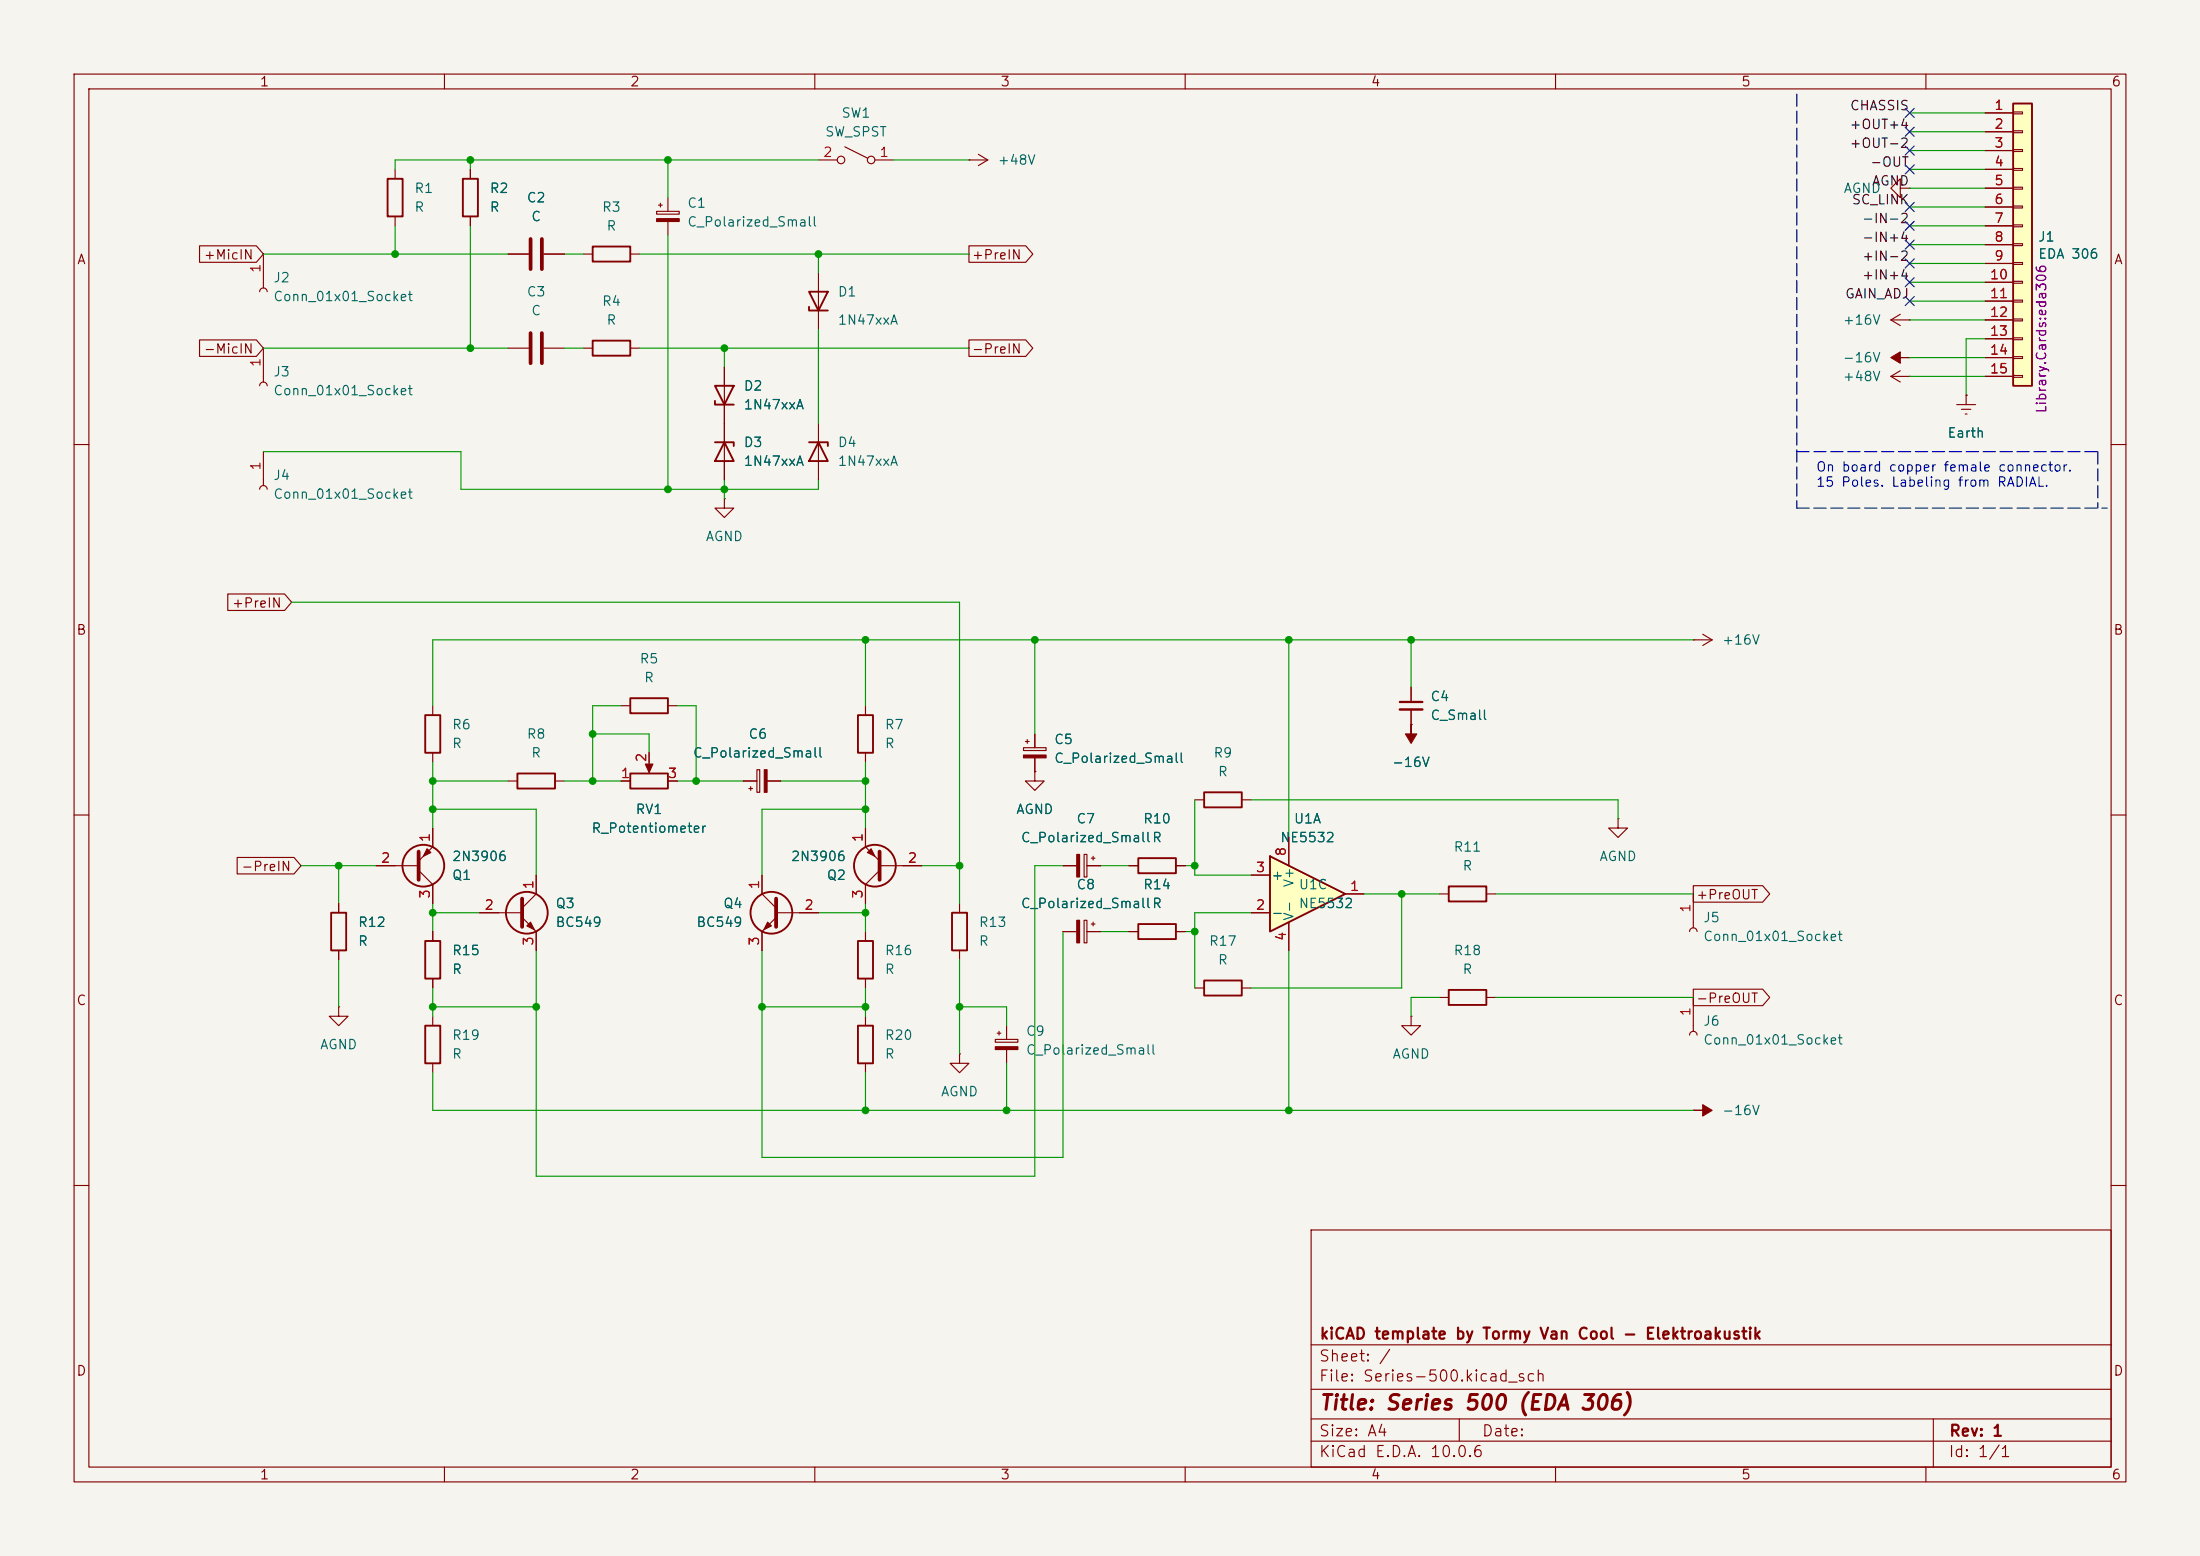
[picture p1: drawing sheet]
<svg xmlns="http://www.w3.org/2000/svg" width="297mm" height="210mm" viewBox="0 0 297 210" stroke-linecap="round" stroke-linejoin="round" font-family="sans-serif">
<path d="M0 0h297v210h-297z" fill="#f5f4ef" stroke="#f5f4ef" stroke-width=".14"/>
<g fill="none" stroke="#840000" stroke-width=".15">
<path d="M10 10h277v190h-277zM12 12h273v186h-273zM60 10v2M110 10v2M160 10v2M210 10v2M260 10v2M256.5 25.4v-1.3l-1.2 1.3 1.2 1.3v-1.3h1.3M257.8 25.4h.1M255.3 43.2l1.2 .7M255.3 43.2h2.5M256.5 42.4l-1.2 .8"/>
<path d="M257.8 43.2h.1M10 60h2M285 60h2M83.8 95.3h1.3M90.2 95.3h1.2M10 110h2M143.5 116.8h1.9M146.4 115.3h.3v3.1h-.3zM146.7 116.8h1.9M147.3 115.8h.5M147.6 115.6v.5M174 113v3.8"/>
<path d="M218.4 110.5v1.3h1.3l-1.3 1.2-1.2-1.2h1.2M218.4 110.5h.1M285 110h2M45.7 121.9v1.3M45.7 128.3v1.2M143.5 125.7h1.9M146.4 124.2h.3v3.1h-.3zM146.7 125.7h1.9M147.3 124.7h.5M147.6 124.5v.5M152.4 125.7h1.3M158.7 125.7h1.3"/>
<path d="M174 124.5v3.8M194.3 134.6h1.3M200.7 134.6h1.2M228.1 139.7a.51 .51 0 0 1 .5-.5 .51 .51 0 0 1 .5 .5M228.6 134.6v4.6M228.6 149.9h.1M10 160h2M177 166h108v32h-108zM285 160h2M60 198v2M110 198v2M160 198v2"/>
<path d="M177 194.5h108M177 191.5h108M177 187.5h108M177 181.5h108M197 191.5v3M210 198v2M260 198v2M261 191.5v6.5"/>
</g>
<g fill="#840000" stroke="#840000" stroke-width=".15">
<path d="M228.6 149.9h1.3v-.8l1.2 .8-1.2 .7v-.7z"/>
<path d="M145.4 124.2h.3v3.1h-.3z"/>
<path d="M145.4 115.3h.3v3.1h-.3z"/>
</g>
<path d="M85.1 94.2h5.1v2.1h-5.1zM44.7 123.2h2v5.1h-2zM153.7 124.7h5v2h-5zM195.6 133.6h5.1v2h-5.1z" fill="none" stroke="#840000" stroke-width=".25"/>
<path d="M171.4 115.6l10.2 5.1-10.2 5z" fill="#ffffc2"/>
<g fill="none" stroke="#840000" stroke-width=".25">
<path d="M52.3 24.1h2.1v5.1h-2.1zM62.5 24.1h2v5.1h-2zM109.2 39.4h2.6l-1.3 2.5zM96.5 59.7h2.6v.5M96.5 54.1v.5h2.6M96.5 52.1h2.6l-1.3 2.5zM97.8 59.7l1.3 2.5h-2.6zM109.2 41.4v.5h2.6M109.2 59.7h2.6v.5M110.5 59.7l1.3 2.5h-2.6zM115.8 96.5h2.1v5.1h-2.1zM162.6 106.9h5v2.1h-5z"/>
<path d="M171.4 115.6l10.2 5.1-10.2 5zM195.6 119.6h5.1v2.1h-5.1zM57.4 138.4h2v5.1h-2zM115.8 138.4h2.1v5.1h-2.1zM115.8 127h2.1v5.1h-2.1zM128.5 123.2h2.1v5.1h-2.1z"/>
<circle cx="118.1" cy="116.8" r="2.82"/>
<circle cx="104.1" cy="123.2" r="2.82"/>
</g>
<g fill="none" stroke="#840000" stroke-width=".15">
<path d="M114 19.8l3.1 1.5M53.3 22.9v1.2M53.3 29.2v1.3M63.5 22.9v1.2M63.5 29.2v1.3M88.6 28.5h3.1v.4h-3.1zM88.9 27.7h.5M89.2 27.4v.5M90.2 26.7v1.8M90.2 29.9v1.9M110.5 21.6h2.5M110.5 36.8v7.7"/>
<path d="M118.1 21.6h2.5M130.8 21.6h.1M130.8 21.6h2.5M132.1 20.8l1.2 .8M133.3 21.6l-1.2 .8M97.8 49.5v15.3M110.5 57.2v7.6M255.3 50.8l1.2 .8M255.3 50.8h2.5M256.5 50l-1.2 .8M257.8 50.8h.1M257.8 48.3h.1"/>
<path d="M264.2 54.6h2.5M264.8 55.2h1.3M265.3 55.9h.3M265.4 53.3h.1M265.4 53.3v1.3M97.8 67.3v1.3h1.3l-1.3 1.3-1.3-1.3h1.3M97.8 67.3h.1M116.8 95.3v1.2M138.7 99.8v.5M139.7 99.1v1.8M190.5 97.8h.1M190.5 92.7v2"/>
<path d="M190.5 95.8v2M100.3 105.4h1.9M101.1 106.4h.5M101.3 106.2v.5M102.2 103.9h.4v3h-.4zM102.9 118.1v2.6l1.9 1.9M103.6 105.4h1.8M116.8 101.6v1.3M116.8 111.8v2.5l1.9 1.9M118.7 117.5l-1.9 1.9v2.5M118.7 116.8h5.8M138.2 100.9h3v.4h-3z"/>
<path d="M138.4 100.1h.5M139.7 104.1v1.3h1.3l-1.3 1.3-1.3-1.3h1.3M139.7 104.1h.1M139.7 102.3v1.8M161.3 108h1.3M167.6 108h1.3M168.9 118.1h2.5M58.4 137.2v1.2M104.8 123.2h5.7M104.8 123.8l-1.9 1.9v2.6M116.8 125.7v1.3M116.8 132.1v1.3"/>
<path d="M116.8 137.2v1.2M129.5 121.9v1.3M129.5 128.3v1.2M168.9 123.2h2.5M181.6 120.7h2.5M194.3 120.7h1.3M200.7 120.7h1.2M228.1 125.7a.51 .51 0 0 1 .5-.5 .51 .51 0 0 1 .5 .5M228.6 120.7v4.5M58.4 143.5v1.3M116.8 143.5v1.3M129.5 142.2v1.3h1.3l-1.3 1.3-1.2-1.3h1.2"/>
<path d="M129.5 142.2h.1"/>
<circle cx="113.5" cy="21.6" r=".51"/>
<circle cx="117.6" cy="21.6" r=".51"/>
</g>
<g fill="#840000" stroke="#840000" stroke-width=".15">
<path d="M190.5 97.8v1.3h.8l-.8 1.2-.8-1.2h.8z"/>
<path d="M103.2 103.9h.4v3h-.4z"/>
<path d="M88.6 29.5h3.1v.4h-3.1z"/>
<path d="M117.1 115.1l.5-.5 .5 1z"/>
<path d="M103.6 124.5l.5 .5-1 .5z"/>
<path d="M255.3 48.3l1.2-.8v.8h1.3h-1.3v.7z"/>
<path d="M138.2 101.9h3v.4h-3z"/>
</g>
<path d="M189 94.7h3" fill="none" stroke="#840000" stroke-width=".3"/>
<path d="M189 95.8h3" fill="none" stroke="#840000" stroke-width=".33"/>
<path d="M118.7 114.9v3.8M104.8 121.3v3.8" fill="none" stroke="#840000" stroke-width=".51"/>
<path d="M271.8 14h2.5v38.1h-2.5z" fill="#ffffc2"/>
<g fill="none" stroke="#840000" stroke-width=".25">
<path d="M271.8 14h2.5v38.1h-2.5zM80 33.3h5.1v2h-5.1zM80 46h5.1v2h-5.1zM57.4 96.5h2v5.1h-2zM69.8 104.4h5.1v2h-5.1zM85.1 104.4h5.1v2h-5.1zM153.7 115.8h5v2.1h-5zM57.4 127h2v5.1h-2zM162.6 132.3h5v2.1h-5z"/>
<circle cx="57.1" cy="116.8" r="2.82"/>
<circle cx="71.1" cy="123.2" r="2.82"/>
</g>
<g fill="none" stroke="#840000" stroke-width=".15">
<path d="M268 15.2h3.8M268 17.8h3.8M271.8 15.1h1.2v.3h-1.2zM271.8 17.7h1.2v.2h-1.2zM26.9 33.2h7.7l1 1.1-1 1.1h-7.7zM35.1 39.4a.51 .51 0 0 1 .5-.5 .51 .51 0 0 1 .5 .5M35.6 34.3v4.6M63.5 22.9v1.2M63.5 29.2v1.3M68.6 34.3h2.8M73.4 34.3h2.8M78.7 34.3h1.3"/>
<path d="M85.1 34.3h1.3M130.8 33.2h7.7l.9 1.1-.9 1.1h-7.7zM268 20.3h3.8M268 22.9h3.8M268 25.4h3.8M268 27.9h3.8M268 30.5h3.8M268 33h3.8M268 35.6h3.8M268 38.1h3.8M271.8 20.2h1.2v.2h-1.2zM271.8 22.7h1.2v.3h-1.2z"/>
<path d="M271.8 25.3h1.2v.2h-1.2zM271.8 27.8h1.2v.3h-1.2zM271.8 30.4h1.2v.2h-1.2zM271.8 32.9h1.2v.2h-1.2zM271.8 35.4h1.2v.3h-1.2zM271.8 38h1.2v.2h-1.2zM26.9 45.9h7.7l1 1.1-1 1.1h-7.7zM35.1 52.1a.51 .51 0 0 1 .5-.5 .51 .51 0 0 1 .5 .5M35.6 47v4.6M68.6 47h2.8M73.4 47h2.8M78.7 47h1.3"/>
<path d="M85.1 47h1.3M97.8 49.5v2.6M97.8 54.6v5.1M130.8 45.9h7.7l.9 1.1-.9 1.1h-7.7zM265.4 53.3h.1M268 40.6h3.8M268 43.2h3.8M268 45.7h3.8M268 48.3h3.8M268 50.8h3.8M271.8 40.5h1.2v.3h-1.2zM271.8 43.1h1.2v.2h-1.2z"/>
<path d="M271.8 45.6h1.2v.2h-1.2zM271.8 48.1h1.2v.3h-1.2zM271.8 50.7h1.2v.2h-1.2zM35.1 66a.51 .51 0 0 1 .5-.5 .51 .51 0 0 1 .5 .5M35.6 61v4.5M97.8 62.2v2.6M30.7 80.2h7.7l1 1.1-1 1.1h-7.7zM58.4 95.3v1.2M139.7 99.1v1.8M190.5 97.8h.1M190.5 92.7v2M190.5 95.8v2"/>
<path d="M228.6 86.4h.1M228.6 86.4h2.5M229.9 85.6l1.2 .8M231.1 86.4l-1.2 .7M32 115.7h7.7l.9 1.1-.9 1.2h-7.7zM50.8 116.8h5.7M56.5 117.5l1.9 1.9v2.5M58.4 111.8v2.5l-1.9 1.9M58.4 101.6v1.3M68.6 105.4h1.2M72.4 118.1v2.6l-1.9 1.9M74.9 105.4h1.3"/>
<path d="M83.8 105.4h1.3M87.6 101.6v2.3M90.2 105.4h1.2M100.3 105.4h1.9M102.9 118.1v2.6M103.6 105.4h1.8M116.8 111.8v2.5M116.8 119.4v2.5M121.9 116.8h2.6M139.7 104.1h.1M139.7 102.3v1.8M143.5 116.8h1.9"/>
<path d="M146.7 116.8h1.9M152.4 116.8h1.3M158.7 116.8h1.3M168.9 118.1h2.5M174 113v3.8M228.6 119.5h9.4l.9 1.2-.9 1.1h-9.4zM45.7 135.9v1.3h1.3l-1.3 1.2-1.3-1.2h1.3M45.7 135.9h.1M45.7 121.9v1.3M45.7 128.3v1.2M58.4 125.7v1.3M58.4 132.1v1.3"/>
<path d="M64.8 123.2h5.7M70.5 123.8l1.9 1.9v2.6M102.9 125.7v2.6M107.9 123.2h2.6M134.6 139.4h.5M134.9 139.2v.5M135.9 138.4v1.9M143.5 125.7h1.9M146.7 125.7h1.9M152.4 125.7h1.3M158.7 125.7h1.3M161.3 133.4h1.3"/>
<path d="M167.6 133.4h1.3M168.9 123.2h2.5M174 124.5v3.8M181.6 120.7h2.5M190.5 137.2v1.2h1.3l-1.3 1.3-1.3-1.3h1.3M190.5 137.2h.1M228.6 133.5h9.4l.9 1.1-.9 1.1h-9.4zM134.4 140.3h3v.4h-3zM135.9 141.7v1.8"/>
</g>
<g fill="#840000" stroke="#840000" stroke-width=".15">
<path d="M87.1 103.1h1l-.5 1.2z"/>
<path d="M57.7 114.6l.5 .5-1.1 .5z"/>
<path d="M71.1 125l.5-.5 .5 1z"/>
<path d="M134.4 141.3h3v.4h-3z"/>
</g>
<path d="M71.6 32.3v4M73.2 32.3v4M71.6 45v4M73.2 45v4M56.5 114.9v3.8M70.5 121.3v3.8" fill="none" stroke="#840000" stroke-width=".51"/>
<path d="M242.6 12.7v55.9M242.6 61h40.6M242.6 68.6h41.9M283.2 61v7.6" fill="none" stroke="#0000c2" stroke-width=".15" stroke-dasharray="1.7 .6"/>
<g fill="none" stroke="#009600" stroke-width=".15">
<path d="M257.8 17.8h10.2M257.8 15.2h10.2M35.6 34.3h33M53.3 30.5v3.8M63.5 21.6v1.3M63.5 30.5v16.5M76.2 34.3h2.5M86.4 34.3h44.4M90.2 21.6v5.1M90.2 31.8v34.2M110.5 21.6h-57.2v1.3M110.5 34.3v2.5"/>
<path d="M120.6 21.6h10.2M257.8 20.3h10.2M257.8 25.4h10.2M257.8 35.6h10.2M257.8 38.1h10.2M257.8 33h10.2M257.8 27.9h10.2M257.8 30.5h10.2M257.8 22.9h10.2M35.6 47h33M76.2 47h2.5M86.4 47h44.4"/>
<path d="M97.8 47v2.5M110.5 44.5v12.7M257.8 48.3h10.2M257.8 50.8h10.2M257.8 43.2h10.2M257.8 40.6h10.2M268 45.7h-2.6v7.6M35.6 61h26.6v5h48.3v-1.2M97.8 64.8v2.5M39.4 81.3h90.1v40.6M80 99.1h7.6v2.5M83.8 95.3h-3.8v10.1"/>
<path d="M91.4 95.3h2.6v10.1M116.8 86.4v8.9M139.7 86.4v12.7M174 86.4v26.6M190.5 86.4v6.3M228.6 86.4h-170.2v8.9M40.6 116.8h10.2M45.7 116.8v5.1M58.4 109.2h14v8.9M58.4 105.4h10.2M58.4 102.9v8.9M76.2 105.4h7.6"/>
<path d="M91.4 105.4h8.9M105.4 105.4h11.4M116.8 109.2h-13.9v8.9M116.8 102.9v8.9M124.5 116.8h5M143.5 116.8h-3.8v42h-67.3v-30.5M148.6 116.8h3.8M160 116.8h1.3M161.3 108v10.1h7.6M168.9 108h49.5v2.5M45.7 129.5v6.4M58.4 121.9v3.8"/>
<path d="M58.4 133.4v3.8M58.4 123.2h6.4M58.4 135.9h14M102.9 135.9h13.9M110.5 123.2h6.3M116.8 121.9v3.8M116.8 133.4v3.8M129.5 129.5v12.7M129.5 135.9h6.4v2.5M143.5 125.7v30.5h-40.6v-27.9M148.6 125.7h3.8M160 125.7h1.3"/>
<path d="M168.9 123.2h-7.6v10.2M174 128.3v21.6M184.1 120.7h10.2M189.2 120.7v12.7h-20.3M194.3 134.6h-3.8v2.6M201.9 134.6h26.7M201.9 120.7h26.7M58.4 144.8v5.1h170.2M116.8 144.8v5.1M135.9 143.5v6.4"/>
</g>
<g fill="none" stroke="#000084" stroke-width=".15">
<path d="M257.2 14.6l1.2 1.2M257.2 19.7l1.2 1.2M257.2 17.2l1.2 1.2M258.4 14.6l-1.2 1.2M258.4 19.7l-1.2 1.2M258.4 17.2l-1.2 1.2M257.2 22.3l1.2 1.2M257.2 32.4l1.2 1.2M257.2 27.3l1.2 1.2M257.2 29.9l1.2 1.2M257.2 37.5l1.2 1.2M257.2 35l1.2 1.2"/>
<path d="M258.4 22.3l-1.2 1.2M258.4 32.4l-1.2 1.2M258.4 27.3l-1.2 1.2M258.4 29.9l-1.2 1.2M258.4 37.5l-1.2 1.2M258.4 35l-1.2 1.2M257.2 40l1.2 1.2M258.4 40l-1.2 1.2"/>
</g>
<g fill="#009600" stroke="#009600" stroke-width=".14">
<circle cx="190.5" cy="86.4" r=".46"/>
<circle cx="53.3" cy="34.3" r=".46"/>
<circle cx="63.5" cy="21.6" r=".46"/>
<circle cx="63.5" cy="47" r=".46"/>
<circle cx="45.7" cy="116.8" r=".46"/>
<circle cx="58.4" cy="105.4" r=".46"/>
<circle cx="58.4" cy="109.2" r=".46"/>
<circle cx="80" cy="105.4" r=".46"/>
<circle cx="161.3" cy="125.7" r=".46"/>
<circle cx="161.3" cy="116.8" r=".46"/>
<circle cx="116.8" cy="109.2" r=".46"/>
<circle cx="116.8" cy="86.4" r=".46"/>
<circle cx="139.7" cy="86.4" r=".46"/>
<circle cx="116.8" cy="105.4" r=".46"/>
<circle cx="116.8" cy="135.9" r=".46"/>
<circle cx="129.5" cy="135.9" r=".46"/>
<circle cx="116.8" cy="149.9" r=".46"/>
<circle cx="135.9" cy="149.9" r=".46"/>
<circle cx="116.8" cy="123.2" r=".46"/>
<circle cx="58.4" cy="135.9" r=".46"/>
<circle cx="58.4" cy="123.2" r=".46"/>
<circle cx="129.5" cy="116.8" r=".46"/>
<circle cx="102.9" cy="135.9" r=".46"/>
<circle cx="72.4" cy="135.9" r=".46"/>
<circle cx="90.2" cy="21.6" r=".46"/>
<circle cx="110.5" cy="34.3" r=".46"/>
<circle cx="94" cy="105.4" r=".46"/>
<circle cx="97.8" cy="47" r=".46"/>
<circle cx="90.2" cy="66" r=".46"/>
<circle cx="97.8" cy="66" r=".46"/>
<circle cx="80" cy="99.1" r=".46"/>
<circle cx="189.2" cy="120.7" r=".46"/>
<circle cx="174" cy="86.4" r=".46"/>
<circle cx="174" cy="149.9" r=".46"/>
</g>
<text font-size="2" fill="#840000" x="178" y="190.8">Title: Series 500 (EDA 306)</text>
<g font-size="1.5" fill="#840000">
<text x="178" y="184.1">Sheet: /</text>
<text x="178" y="181.1">kiCAD template by Tormy Van Cool - Elektroakustik</text>
<text x="178" y="186.8">File: Series-500.kicad_sch</text>
<text x="178" y="197">KiCad E.D.A. 10.0.6</text>
<text x="178" y="194.2">Size: A4</text>
<text x="200" y="194.2">Date:</text>
<text x="263" y="197">Id: 1/1</text>
<text x="263" y="194.2">Rev: 1</text>
</g>
<g font-size="1.3" fill="#840000">
<text x="35" y="12">1</text>
<text x="85" y="12">2</text>
<text x="135" y="12">3</text>
<text x="185" y="12">4</text>
<text x="235" y="12">5</text>
<text x="285" y="12">6</text>
<text x="10.3" y="36">A</text>
<text x="27.4" y="35.3">+MicIN</text>
<text x="131.1" y="35.3">+PreIN</text>
<text x="285.3" y="36">A</text>
<text x="27.4" y="48">-MicIN</text>
<text x="131.1" y="48">-PreIN</text>
<text x="31.2" y="82.3">+PreIN</text>
<text x="10.2" y="86">B</text>
<text x="285.2" y="86">B</text>
<text x="32.5" y="117.9">-PreIN</text>
<text x="228.9" y="121.7">+PreOUT</text>
<text x="10.2" y="136">C</text>
<text x="228.9" y="135.7">-PreOUT</text>
<text x="285.2" y="136">C</text>
<text x="10.2" y="186">D</text>
<text x="285.2" y="186">D</text>
<text x="35" y="200">1</text>
<text x="85" y="200">2</text>
<text x="135" y="200">3</text>
<text x="185" y="200">4</text>
<text x="235" y="200">5</text>
<text x="285" y="200">6</text>
</g>
<g font-size="1.3" fill="#006464">
<text x="113.5" y="16.2">SW1</text>
<text x="111.3" y="18.7">SW_SPST</text>
<text x="134.6" y="22.6">+48V</text>
<text x="55.9" y="26.4">R1</text>
<text x="55.9" y="28.9">R</text>
<text x="66" y="26.4">R2</text>
<text x="66" y="28.9">R</text>
<text x="71" y="27.6">C2</text>
<text x="81.2" y="28.9">R3</text>
<text x="92.7" y="28.4">C1</text>
<text x="248.8" y="26.4">AGND</text>
<text x="71.6" y="30.2">C</text>
<text x="81.8" y="31.4">R</text>
<text x="92.7" y="30.9">C_Polarized_Small</text>
<text x="275.1" y="32.9">J1</text>
<text x="275.1" y="35.2">EDA 306</text>
<text x="36.8" y="38.4">J2</text>
<text x="36.8" y="41">Conn_01x01_Socket</text>
<text x="71" y="40.3">C3</text>
<text x="81.2" y="41.6">R4</text>
<text x="113" y="40.3">D1</text>
<text x="71.6" y="42.9">C</text>
<text x="81.8" y="44.1">R</text>
<text x="113" y="44.1">1N47xxA</text>
<text x="248.7" y="44.1">+16V</text>
<text x="36.8" y="51.1">J3</text>
<text x="36.8" y="53.7">Conn_01x01_Socket</text>
<text x="100.3" y="53">D2</text>
<text x="248.7" y="51.8">+48V</text>
<text x="248.7" y="49.2">-16V</text>
<text x="100.3" y="55.6">1N47xxA</text>
<text x="262.8" y="59.4">Earth</text>
<text x="36.8" y="65.1">J4</text>
<text x="100.3" y="60.7">D3</text>
<text x="100.3" y="63.2">1N47xxA</text>
<text x="113" y="60.7">D4</text>
<text x="113" y="63.2">1N47xxA</text>
<text x="36.8" y="67.6">Conn_01x01_Socket</text>
<text x="95.2" y="73.4">AGND</text>
<text x="86.3" y="89.9">R5</text>
<text x="232.4" y="87.3">+16V</text>
<text x="86.9" y="92.4">R</text>
<text x="193" y="94.9">C4</text>
<text x="60.9" y="98.8">R6</text>
<text x="60.9" y="101.3">R</text>
<text x="71" y="100">R8</text>
<text x="101" y="100">C6</text>
<text x="119.4" y="98.8">R7</text>
<text x="119.4" y="101.3">R</text>
<text x="142.2" y="100.7">C5</text>
<text x="193" y="97.5">C_Small</text>
<text x="71.6" y="102.6">R</text>
<text x="93.5" y="102.6">C_Polarized_Small</text>
<text x="142.2" y="103.3">C_Polarized_Small</text>
<text x="163.7" y="102.6">R9</text>
<text x="164.3" y="105.1">R</text>
<text x="187.8" y="103.8">-16V</text>
<text x="79.8" y="112.7">R_Potentiometer</text>
<text x="85.7" y="110.2">RV1</text>
<text x="137.1" y="110.2">AGND</text>
<text x="137.7" y="114">C_Polarized_SmallR</text>
<text x="145.2" y="111.5">C7</text>
<text x="154.2" y="111.5">R10</text>
<text x="172.7" y="114">NE5532</text>
<text x="174.6" y="111.5">U1A</text>
<text x="60.9" y="119.1">Q1</text>
<text x="60.9" y="116.5">2N3906</text>
<text x="106.7" y="116.5">2N3906</text>
<text x="111.5" y="119.1">Q2</text>
<text x="171.6" y="119.1">+</text>
<text x="175" y="119.9" transform="rotate(-90 175 119.9)">V+</text>
<text x="196.1" y="115.3">R11</text>
<text x="197.4" y="117.8">R</text>
<text x="215.8" y="116.5">AGND</text>
<text x="48.2" y="125.4">R12</text>
<text x="74.9" y="122.9">Q3</text>
<text x="74.9" y="125.4">BC549</text>
<text x="93.9" y="125.4">BC549</text>
<text x="97.6" y="122.9">Q4</text>
<text x="132.1" y="125.4">R13</text>
<text x="137.7" y="122.9">C_Polarized_SmallR</text>
<text x="145.2" y="120.3">C8</text>
<text x="154.2" y="120.3">R14</text>
<text x="171.6" y="124.2">-</text>
<text x="175" y="124.4" transform="rotate(-90 175 124.4)">V-</text>
<text x="175.2" y="120.3">U1C</text>
<text x="175.2" y="122.9">NE5532</text>
<text x="229.9" y="124.8">J5</text>
<text x="48.2" y="128">R</text>
<text x="60.9" y="129.2">R15</text>
<text x="60.9" y="131.8">R</text>
<text x="119.4" y="129.2">R16</text>
<text x="119.4" y="131.8">R</text>
<text x="132.1" y="128">R</text>
<text x="163.1" y="128">R17</text>
<text x="164.3" y="130.5">R</text>
<text x="196.1" y="129.2">R18</text>
<text x="197.4" y="131.8">R</text>
<text x="229.9" y="127.3">Conn_01x01_Socket</text>
<text x="43.1" y="141.9">AGND</text>
<text x="60.9" y="140.7">R19</text>
<text x="60.9" y="143.2">R</text>
<text x="119.4" y="140.7">R20</text>
<text x="119.4" y="143.2">R</text>
<text x="138.4" y="140.1">C9</text>
<text x="138.4" y="142.7">C_Polarized_Small</text>
<text x="187.9" y="143.2">AGND</text>
<text x="229.9" y="138.8">J6</text>
<text x="229.9" y="141.3">Conn_01x01_Socket</text>
<text x="126.9" y="148.3">AGND</text>
<text x="232.4" y="150.8">-16V</text>
</g>
<g font-size="1.3" fill="#0f0f0f">
<text x="249.6" y="17.7">+OUT+4</text>
<text x="249.7" y="15.2">CHASSIS</text>
<text x="249.6" y="20.3">+OUT-2</text>
<text x="252.4" y="22.8">-OUT</text>
<text x="249.9" y="27.9">SC_LINK</text>
<text x="252.6" y="25.4">AGND</text>
<text x="251.3" y="35.5">+IN-2</text>
<text x="251.3" y="30.4">-IN-2</text>
<text x="251.3" y="33">-IN+4</text>
<text x="249" y="40.6">GAIN_ADJ</text>
<text x="251.3" y="38.1">+IN+4</text>
</g>
<g font-size="1.3" fill="#a90000">
<text x="269.1" y="15.2">1</text>
<text x="269.1" y="17.7">2</text>
<text x="111" y="21.5">2</text>
<text x="118.6" y="21.5">1</text>
<text x="269.1" y="20.2">3</text>
<text x="269.1" y="22.8">4</text>
<text x="269.1" y="25.3">5</text>
<text x="269.1" y="27.9">6</text>
<text x="269.1" y="30.4">7</text>
<text x="269.1" y="32.9">8</text>
<text x="269.1" y="35.5">9</text>
<text x="35.5" y="36.9" transform="rotate(-90 35.5 36.9)">1</text>
<text x="268.5" y="38">10</text>
<text x="268.5" y="40.6">11</text>
<text x="268.5" y="43.1">12</text>
<text x="268.5" y="45.6">13</text>
<text x="35.5" y="49.6" transform="rotate(-90 35.5 49.6)">1</text>
<text x="268.5" y="48.2">14</text>
<text x="268.5" y="50.7">15</text>
<text x="35.5" y="63.6" transform="rotate(-90 35.5 63.6)">1</text>
<text x="83.7" y="105.3">1</text>
<text x="87.5" y="103" transform="rotate(-90 87.5 103)">2</text>
<text x="90.1" y="105.3">3</text>
<text x="58.3" y="113.8" transform="rotate(-90 58.3 113.8)">1</text>
<text x="116.8" y="113.8" transform="rotate(-90 116.8 113.8)">1</text>
<text x="51.3" y="116.8">2</text>
<text x="122.5" y="116.8">2</text>
<text x="169.4" y="118">3</text>
<text x="173.9" y="115.7" transform="rotate(-90 173.9 115.7)">8</text>
<text x="58.3" y="121.4" transform="rotate(-90 58.3 121.4)">3</text>
<text x="65.3" y="123.1">2</text>
<text x="72.3" y="120.1" transform="rotate(-90 72.3 120.1)">1</text>
<text x="102.8" y="120.1" transform="rotate(-90 102.8 120.1)">1</text>
<text x="108.5" y="123.1">2</text>
<text x="116.8" y="121.4" transform="rotate(-90 116.8 121.4)">3</text>
<text x="169.4" y="123.1">2</text>
<text x="182.1" y="120.6">1</text>
<text x="228.5" y="123.3" transform="rotate(-90 228.5 123.3)">1</text>
<text x="72.3" y="127.7" transform="rotate(-90 72.3 127.7)">3</text>
<text x="102.8" y="127.7" transform="rotate(-90 102.8 127.7)">3</text>
<text x="173.9" y="127.1" transform="rotate(-90 173.9 127.1)">4</text>
<text x="228.5" y="137.3" transform="rotate(-90 228.5 137.3)">1</text>
</g>
<text font-size="1.3" fill="#840084" x="276.6" y="55.9" transform="rotate(-90 276.6 55.9)">Library.Cards:eda306</text>
<g font-size="1.3" fill="#0000c2">
<text x="245.1" y="64">On board copper female connector.</text>
<text x="245.1" y="66">15 Poles. Labeling from RADIAL.</text>
</g>
</svg>
